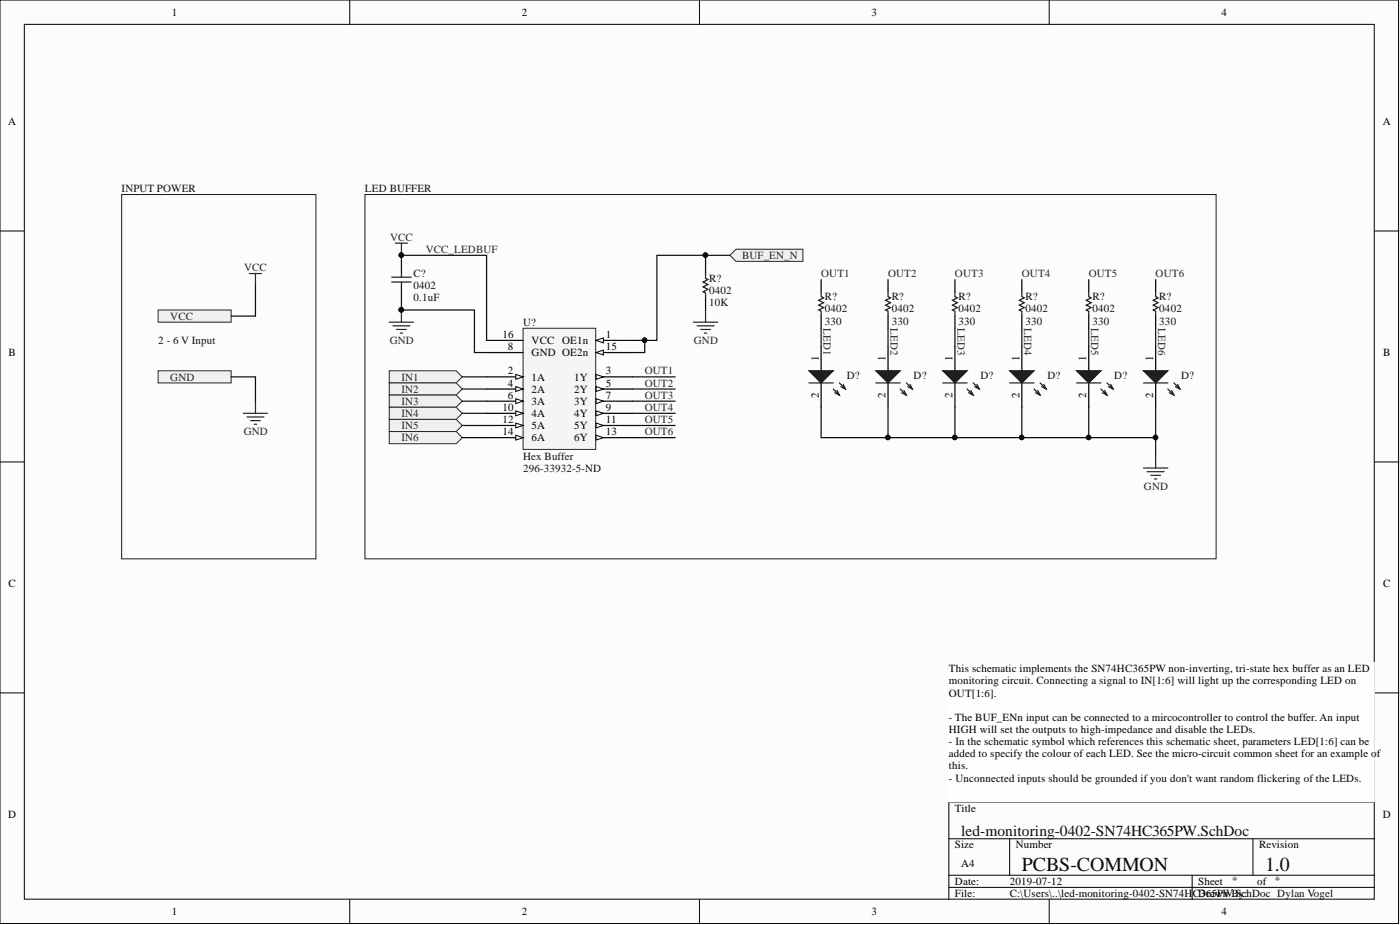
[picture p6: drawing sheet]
<svg xmlns="http://www.w3.org/2000/svg" width="292mm" height="193mm" viewBox="0 0 292 193" stroke-linecap="round" stroke-linejoin="round" font-family="sans-serif">
<g fill="#fcfcfc" stroke="#000" stroke-width=".21">
<path d="M0 0h291.8v192.7h-291.8z"/>
<path d="M5.1 5.1h281.6v182.5h-281.6z"/>
</g>
<g fill="none" stroke="#000" stroke-width=".21">
<path d="M73 0v5.1M145.9 0v5.1M218.9 0v5.1M0 48.2h5.1M286.8 48.2h5.1M0 96.4h5.1M286.8 96.4h5.1M0 144.6h5.1M286.8 144.6h5.1M198 175h88.8M210.7 175v7.6M261.4 175v7.6"/>
<path d="M286.8 167.4h-88.8v20.3M73 187.7v5M145.9 187.7v5M198 182.6h88.8M198 185.1h88.8M218.9 187.7v5M248.7 182.6v5.1"/>
</g>
<g fill="none" stroke="#262626" stroke-width=".25">
<path d="M52 57.1h2.6M53.3 57.1v2.5M82.5 50.7h2.5M83.8 50.7v2.6M81.2 67.2h5.1M82 68h3.5M82.7 68.7h2.1M83.5 69.5h.5M83.8 64.7v2.5M144.7 67.2h5M145.4 68h3.6M146.2 68.7h2"/>
<path d="M147 69.5h.5M147.2 64.7v2.5M50.8 86.2h5M51.5 87h3.6M52.3 87.7h2M53 88.5h.6M53.3 83.7v2.5M238.6 97.6h5.1M239.3 98.4h3.6M240.1 99.2h2M240.9 99.9h.5M241.1 95.1v2.5"/>
</g>
<g fill="#0e0e0e" stroke="#0e0e0e" stroke-width=".21">
<circle cx="83.7" cy="53.2" r=".47"/>
<circle cx="83.7" cy="64.6" r=".47"/>
</g>
<path d="M76.1 40.6h177.6v76h-177.6z" fill="none" stroke="#1c1c1c" stroke-width=".21"/>
<g fill="#f0f0f0" stroke="#262626" stroke-width=".21">
<path d="M33 64.7h15.2v2.5h-15.2z" fill-rule="evenodd"/>
<path d="M33 77.4h15.2v2.5h-15.2z" fill-rule="evenodd"/>
</g>
<path d="M25.4 40.6h40.5v76h-40.5z" fill="none" stroke="#1c1c1c" stroke-width=".21"/>
<path d="M198 138.2h88.7v29.1h-88.7z" fill="#fefefe" stroke="#fefefe" stroke-width=".21"/>
<path d="M83.8 54.5v2.6M83.8 59.6v2.5" fill="none" stroke="#000" stroke-width=".25"/>
<path d="M81.7 57.8h4.1M81.7 58.8h4.1M83.8 57.1v.7M83.8 58.8v.8" fill="none" stroke="#1c1c1c" stroke-width=".25"/>
<g fill="#f0f0f0" stroke="#262626" stroke-width=".21">
<path d="M81.2 77.4h14l1.2 1.2-1.2 1.3h-14z" fill-rule="evenodd"/>
<path d="M81.2 79.9h14l1.2 1.3-1.2 1.2h-14z" fill-rule="evenodd"/>
<path d="M81.2 82.4h14l1.2 1.3-1.2 1.3h-14z" fill-rule="evenodd"/>
<path d="M81.2 85h14l1.2 1.2-1.2 1.3h-14z" fill-rule="evenodd"/>
<path d="M81.2 87.5h14l1.2 1.3-1.2 1.2h-14z" fill-rule="evenodd"/>
<path d="M81.2 90h14l1.2 1.3-1.2 1.3h-14z" fill-rule="evenodd"/>
</g>
<path d="M109.1 68.5h15.2v25.3h-15.2z" fill="#f5f5f5" stroke="#262626" stroke-width=".21"/>
<path d="M124.4 71h7.6" fill="none" stroke="#000" stroke-width=".25"/>
<path d="M124.4 71l1.5-.5v1z" fill="#fcfcfc"/>
<path d="M124.4 71l1.5-.5v1z" fill="none" stroke="#000" stroke-width=".21"/>
<path d="M101.5 78.6h7.6" fill="none" stroke="#000" stroke-width=".25"/>
<path d="M107.6 78.1l1.5 .5-1.5 .5z" fill="#fcfcfc"/>
<path d="M107.6 78.1l1.5 .5-1.5 .5z" fill="none" stroke="#000" stroke-width=".21"/>
<path d="M124.4 78.6h7.6" fill="none" stroke="#000" stroke-width=".25"/>
<path d="M124.4 78.1l1.5 .5-1.5 .5z" fill="#fcfcfc"/>
<path d="M124.4 78.1l1.5 .5-1.5 .5z" fill="none" stroke="#000" stroke-width=".21"/>
<path d="M101.5 81.2h7.6" fill="none" stroke="#000" stroke-width=".25"/>
<path d="M107.6 80.6l1.5 .6-1.5 .5z" fill="#fcfcfc"/>
<path d="M107.6 80.6l1.5 .6-1.5 .5z" fill="none" stroke="#000" stroke-width=".21"/>
<path d="M124.4 81.2h7.6" fill="none" stroke="#000" stroke-width=".25"/>
<path d="M124.4 80.6l1.5 .6-1.5 .5z" fill="#fcfcfc"/>
<path d="M124.4 80.6l1.5 .6-1.5 .5z" fill="none" stroke="#000" stroke-width=".21"/>
<path d="M101.5 83.7h7.6" fill="none" stroke="#000" stroke-width=".25"/>
<path d="M107.6 83.2l1.5 .5-1.5 .5z" fill="#fcfcfc"/>
<path d="M107.6 83.2l1.5 .5-1.5 .5z" fill="none" stroke="#000" stroke-width=".21"/>
<path d="M124.4 83.7h7.6" fill="none" stroke="#000" stroke-width=".25"/>
<path d="M124.4 83.2l1.5 .5-1.5 .5z" fill="#fcfcfc"/>
<path d="M124.4 83.2l1.5 .5-1.5 .5z" fill="none" stroke="#000" stroke-width=".21"/>
<path d="M101.5 73.5h7.6M124.4 86.2h7.6" fill="none" stroke="#000" stroke-width=".25"/>
<path d="M124.4 85.7l1.5 .5-1.5 .5z" fill="#fcfcfc"/>
<path d="M124.4 85.7l1.5 .5-1.5 .5z" fill="none" stroke="#000" stroke-width=".21"/>
<path d="M101.5 86.2h7.6" fill="none" stroke="#000" stroke-width=".25"/>
<path d="M107.6 85.7l1.5 .5-1.5 .5z" fill="#fcfcfc"/>
<path d="M107.6 85.7l1.5 .5-1.5 .5z" fill="none" stroke="#000" stroke-width=".21"/>
<path d="M124.4 88.8h7.6" fill="none" stroke="#000" stroke-width=".25"/>
<path d="M124.4 88.3l1.5 .5-1.5 .5z" fill="#fcfcfc"/>
<path d="M124.4 88.3l1.5 .5-1.5 .5z" fill="none" stroke="#000" stroke-width=".21"/>
<path d="M101.5 88.8h7.6" fill="none" stroke="#000" stroke-width=".25"/>
<path d="M107.6 88.3l1.5 .5-1.5 .5z" fill="#fcfcfc"/>
<path d="M107.6 88.3l1.5 .5-1.5 .5z" fill="none" stroke="#000" stroke-width=".21"/>
<path d="M124.4 91.3h7.6" fill="none" stroke="#000" stroke-width=".25"/>
<path d="M124.4 90.8l1.5 .5-1.5 .5z" fill="#fcfcfc"/>
<path d="M124.4 90.8l1.5 .5-1.5 .5z" fill="none" stroke="#000" stroke-width=".21"/>
<path d="M101.5 91.3h7.6" fill="none" stroke="#000" stroke-width=".25"/>
<path d="M107.6 90.8l1.5 .5-1.5 .5z" fill="#fcfcfc"/>
<path d="M107.6 90.8l1.5 .5-1.5 .5z" fill="none" stroke="#000" stroke-width=".21"/>
<path d="M124.4 73.5h7.6" fill="none" stroke="#000" stroke-width=".25"/>
<path d="M124.4 73.5l1.5-.5v1.1z" fill="#fcfcfc"/>
<path d="M124.4 73.5l1.5-.5v1.1z" fill="none" stroke="#000" stroke-width=".21"/>
<path d="M147.2 54.5v2.6M101.5 71h7.6M147.2 62.1v2.6" fill="none" stroke="#000" stroke-width=".25"/>
<path d="M147.2 57.1v1l.5 .2-1 .5 1 .5-1 .6 1 .5-1 .5 .5 .2v1" fill="none" stroke="#1c1c1c" stroke-width=".25"/>
<path d="M152.3 53.3l1.3-1.3h13.9v2.5h-13.9z" fill-rule="evenodd" fill="#f0f0f0" stroke="#262626" stroke-width=".21"/>
<g fill="none" stroke="#000" stroke-width=".25">
<path d="M171.3 58.3v2.6M185.3 58.3v2.6M199.2 58.3v2.6M213.2 58.3v2.6M227.2 58.3v2.6M241.1 58.3v2.6M171.3 65.9v2.6M171.3 72.3v5.1M171.3 79.9v5.1M185.3 65.9v2.6M199.2 65.9v2.6M213.2 65.9v2.6"/>
<path d="M227.2 65.9v2.6M241.1 65.9v2.6"/>
</g>
<path d="M168.8 79.9h5.1M171.3 60.9v1l.5 .2-1 .5 1 .6-1 .5 1 .5-1 .5 .5 .2v1M175.1 79.9l1.3 1.3M185.3 60.9v1l.5 .2-1 .5 1 .6-1 .5 1 .5-1 .5 .5 .2v1M199.2 60.9v1l.5 .2-1 .5 1 .6-1 .5 1 .5-1 .5 .5 .2v1M213.2 60.9v1l.5 .2-1 .5 1 .6-1 .5 1 .5-1 .5 .5 .2v1M227.2 60.9v1l.5 .2-1 .5 1 .6-1 .5 1 .5-1 .5 .5 .2v1M241.1 60.9v1l.5 .2-1 .5 1 .6-1 .5 1 .5-1 .5 .5 .2v1M173.9 81.2l1.2 1.2M174.6 81.5l.5 .9-.9-.5M175.9 80.2l.5 1-1-.5" fill="none" stroke="#1c1c1c" stroke-width=".25"/>
<g fill="none" stroke="#0e0e0e" stroke-width=".25">
<path d="M53.3 59.6v6.3h-5.1M83.8 54.5v-1.2h17.7v17.7M147.2 53.3v1.2M152.3 53.3h-15.2v17.7h-2.6M48.2 78.6h5.1v5.1M83.8 62.1v2.6h15.2v8.8h2.5M96.4 78.6h5.1M132 71h2.5v2.5h-2.5M132 78.6h8.9M171.3 68.5v3.8M185.3 68.5v3.8M199.2 68.5v3.8"/>
<path d="M213.2 68.5v3.8M227.2 68.5v3.8M241.1 68.5v3.8M96.4 81.2h5.1M96.4 83.7h5.1M96.4 86.2h5.1M96.4 88.8h5.1M96.4 91.3h5.1M132 81.2h8.9M132 83.7h8.9M132 86.2h8.9M132 88.8h8.9"/>
<path d="M132 91.3h8.9M171.3 85v6.3h69.8v3.8M185.3 85v6.3M199.2 85v6.3M213.2 85v6.3M227.2 85v6.3M241.1 85v6.3"/>
</g>
<g fill="#0e0e0e" stroke="#0e0e0e" stroke-width=".21">
<circle cx="213.2" cy="91.3" r=".47"/>
<circle cx="199.2" cy="91.3" r=".47"/>
<circle cx="185.2" cy="91.3" r=".47"/>
<circle cx="227.1" cy="91.3" r=".47"/>
<circle cx="241.1" cy="91.3" r=".47"/>
<circle cx="83.7" cy="64.6" r=".47"/>
<circle cx="83.7" cy="53.2" r=".47"/>
<circle cx="134.5" cy="71" r=".47"/>
<circle cx="147.2" cy="53.2" r=".47"/>
</g>
<path d="M168.8 77.4h5.1l-2.6 2.5z" fill="#1c1c1c"/>
<path d="M168.8 77.4h5.1l-2.6 2.5zM182.7 79.9h5.1M189.1 79.9l1.3 1.3M187.8 81.2l1.3 1.2M188.6 81.5l.5 .9-1-.5M189.9 80.2l.5 1-1-.5" fill="none" stroke="#1c1c1c" stroke-width=".25"/>
<path d="M185.3 72.3v5.1M185.3 79.9v5.1" fill="none" stroke="#000" stroke-width=".25"/>
<path d="M182.7 77.4h5.1l-2.5 2.5z" fill="#1c1c1c"/>
<path d="M182.7 77.4h5.1l-2.5 2.5zM196.7 79.9h5.1M203 79.9l1.3 1.3M201.8 81.2l1.2 1.2M202.6 81.5l.4 .9-.9-.5M203.8 80.2l.5 1-.9-.5" fill="none" stroke="#1c1c1c" stroke-width=".25"/>
<path d="M199.2 72.3v5.1M199.2 79.9v5.1" fill="none" stroke="#000" stroke-width=".25"/>
<path d="M196.7 77.4h5.1l-2.6 2.5z" fill="#1c1c1c"/>
<path d="M196.7 77.4h5.1l-2.6 2.5zM210.7 79.9h5M217 79.9l1.3 1.3M215.7 81.2l1.3 1.2M216.5 81.5l.5 .9-1-.5M217.8 80.2l.5 1-1-.5" fill="none" stroke="#1c1c1c" stroke-width=".25"/>
<path d="M213.2 72.3v5.1M213.2 79.9v5.1" fill="none" stroke="#000" stroke-width=".25"/>
<path d="M210.7 77.4h5l-2.5 2.5z" fill="#1c1c1c"/>
<path d="M210.7 77.4h5l-2.5 2.5zM224.6 79.9h5.1M231 79.9l1.2 1.3M229.7 81.2l1.3 1.2M230.5 81.5l.5 .9-1-.5M231.8 80.2l.4 1-.9-.5" fill="none" stroke="#1c1c1c" stroke-width=".25"/>
<path d="M227.2 72.3v5.1M227.2 79.9v5.1" fill="none" stroke="#000" stroke-width=".25"/>
<path d="M224.6 77.4h5.1l-2.5 2.5z" fill="#1c1c1c"/>
<path d="M224.6 77.4h5.1l-2.5 2.5zM238.6 79.9h5.1M244.9 79.9l1.3 1.3M243.7 81.2l1.2 1.2M244.4 81.5l.5 .9-.9-.5M245.7 80.2l.5 1-1-.5" fill="none" stroke="#1c1c1c" stroke-width=".25"/>
<path d="M241.1 72.3v5.1M241.1 79.9v5.1" fill="none" stroke="#000" stroke-width=".25"/>
<path d="M238.6 77.4h5.1l-2.6 2.5z" fill="#1c1c1c"/>
<path d="M238.6 77.4h5.1l-2.6 2.5z" fill="none" stroke="#1c1c1c" stroke-width=".25"/>
<g font-size="4.1" fill="#0e0e0e">
<text x="213.2" y="181.7">PCBS-COMMON</text>
<text x="264" y="181.7">1.0</text>
</g>
<text font-size="3.2" fill="#0e0e0e" x="200.5" y="174.3">led-monitoring-0402-SN74HC365PW.SchDoc</text>
<g font-size="2.3">
<text x="35.9" y="3.3">1</text>
<text x="108.9" y="3.3">2</text>
<text x="181.8" y="3.3">3</text>
<text x="254.8" y="3.3">4</text>
<text x="1.7" y="26.1">A</text>
<text x="288.5" y="26.1">A</text>
<text x="104.8" y="70.5">16</text>
<text x="110.9" y="71.8">VCC</text>
<text x="117.3" y="71.8">OE1n</text>
<text x="126.4" y="70.5">1</text>
<text x="1.8" y="74.3">B</text>
<text x="105.9" y="73">8</text>
<text x="110.9" y="74.3">GND OE2n</text>
<text x="126.4" y="73">15</text>
<text x="170.8" y="75.3" transform="rotate(-90 170.8 75.3)">1</text>
<text x="184.8" y="75.3" transform="rotate(-90 184.8 75.3)">1</text>
<text x="198.7" y="75.3" transform="rotate(-90 198.7 75.3)">1</text>
<text x="212.7" y="75.3" transform="rotate(-90 212.7 75.3)">1</text>
<text x="226.7" y="75.3" transform="rotate(-90 226.7 75.3)">1</text>
<text x="240.6" y="75.3" transform="rotate(-90 240.6 75.3)">1</text>
<text x="288.6" y="74.3">B</text>
<text x="105.9" y="78.1">2</text>
<text x="105.9" y="80.6">4</text>
<text x="105.9" y="83.2">6</text>
<text x="110.9" y="79.4">1A</text>
<text x="110.9" y="81.9">2A</text>
<text x="119.8" y="79.4">1Y</text>
<text x="119.8" y="81.9">2Y</text>
<text x="126.4" y="78.1">3</text>
<text x="126.4" y="80.6">5</text>
<text x="126.4" y="83.2">7</text>
<text x="170.8" y="83.1" transform="rotate(-90 170.8 83.1)">2</text>
<text x="184.8" y="83.1" transform="rotate(-90 184.8 83.1)">2</text>
<text x="198.7" y="83.1" transform="rotate(-90 198.7 83.1)">2</text>
<text x="212.7" y="83.1" transform="rotate(-90 212.7 83.1)">2</text>
<text x="226.7" y="83.1" transform="rotate(-90 226.7 83.1)">2</text>
<text x="240.6" y="83.1" transform="rotate(-90 240.6 83.1)">2</text>
<text x="104.8" y="85.7">10</text>
<text x="104.8" y="88.3">12</text>
<text x="110.9" y="84.5">3A</text>
<text x="110.9" y="87">4A</text>
<text x="110.9" y="89.5">5A</text>
<text x="119.8" y="84.5">3Y</text>
<text x="119.8" y="87">4Y</text>
<text x="119.8" y="89.5">5Y</text>
<text x="126.4" y="85.7">9</text>
<text x="126.4" y="88.3">11</text>
<text x="104.8" y="90.8">14</text>
<text x="110.9" y="92.1">6A</text>
<text x="119.8" y="92.1">6Y</text>
<text x="126.4" y="90.8">13</text>
<text x="1.8" y="122.5">C</text>
<text x="288.6" y="122.5">C</text>
<text x="198" y="140.2">This schematic implements the SN74HC365PW non-inverting, tri-state hex buffer as an LED</text>
<text x="198" y="142.8">monitoring circuit. Connecting a signal to IN[1:6] will light up the corresponding LED on</text>
<text x="198" y="145.3">OUT[1:6].</text>
<text x="198" y="150.4">- The BUF_ENn input can be connected to a mircocontroller to control the buffer. An input</text>
<text x="198" y="152.9">HIGH will set the outputs to high-impedance and disable the LEDs.</text>
<text x="198" y="155.5">- In the schematic symbol which references this schematic sheet, parameters LED[1:6] can be</text>
<text x="198" y="158">added to specify the colour of each LED. See the micro-circuit common sheet for an example o</text>
<text x="198" y="160.5">t</text>
<text x="198.6" y="160.5">his.</text>
<text x="287.3" y="158">f</text>
<text x="198" y="163.1">- Unconnected inputs should be grounded if you don't want random flickering of the LEDs.</text>
<text x="1.7" y="170.7">D</text>
<text x="199.2" y="169.4">Title</text>
<text x="288.5" y="170.7">D</text>
<text x="199.2" y="177">Size</text>
<text x="211.9" y="177">Number</text>
<text x="262.7" y="177">Revision</text>
<text x="199.2" y="184.6">Date:</text>
<text x="200.5" y="180.8">A4</text>
<text x="210.7" y="184.6">2019-07-12</text>
<text x="250" y="184.6">Sheet</text>
<text x="262.3" y="184.6">of</text>
<text x="35.9" y="191">1</text>
<text x="108.9" y="191">2</text>
<text x="181.8" y="191">3</text>
<text x="199.2" y="187.2">File:</text>
<text x="210.7" y="187.2">C:\Users\..\led-monitoring-0402-SN74H</text>
<text x="248.9" y="187.2">C365PWBy:</text>
<text x="250" y="187.2">Drawn .SchDoc Dylan Vogel</text>
<text x="254.8" y="191">4</text>
</g>
<g font-size="2.3" fill="#0e0e0e">
<text x="25.4" y="40.1">INPUT POWER</text>
<text x="76.1" y="40.1">LED BUFFER</text>
<text x="86.3" y="57.8">C?</text>
<text x="148" y="58.8">R?</text>
<text x="86.3" y="62.9">0.1uF</text>
<text x="86.3" y="60.4">0402</text>
<text x="148" y="63.9">10K</text>
<text x="148" y="61.4">0402</text>
<text x="172.1" y="62.6">R?</text>
<text x="172.1" y="65.2">0402</text>
<text x="186" y="62.6">R?</text>
<text x="186" y="65.2">0402</text>
<text x="200" y="62.6">R?</text>
<text x="200" y="65.2">0402</text>
<text x="214" y="62.6">R?</text>
<text x="214" y="65.2">0402</text>
<text x="227.9" y="62.6">R?</text>
<text x="227.9" y="65.2">0402</text>
<text x="241.9" y="62.6">R?</text>
<text x="241.9" y="65.2">0402</text>
<text x="33" y="71.8">2 - 6 V Input</text>
<text x="109.1" y="68">U?</text>
<text x="172.1" y="67.7">330</text>
<text x="186" y="67.7">330</text>
<text x="200" y="67.7">330</text>
<text x="214" y="67.7">330</text>
<text x="227.9" y="67.7">330</text>
<text x="241.9" y="67.7">330</text>
<text x="176.7" y="79.1">D?</text>
<text x="190.6" y="79.1">D?</text>
<text x="204.6" y="79.1">D?</text>
<text x="218.5" y="79.1">D?</text>
<text x="232.5" y="79.1">D?</text>
<text x="246.4" y="79.1">D?</text>
<text x="109.1" y="95.9">Hex Buffer</text>
<text x="109.1" y="98.4">296-33932-5-ND</text>
<text x="257.1" y="184.4">*</text>
<text x="266" y="184.4">*</text>
</g>
<g font-size="2.3" fill="#262626">
<text x="81.4" y="50.2">VCC</text>
<text x="88.8" y="52.8">VCC_LEDBUF</text>
<text x="50.9" y="56.6">VCC</text>
<text x="154.8" y="54">BUF_EN_N</text>
<text x="171.3" y="57.8">OUT1</text>
<text x="185.3" y="57.8">OUT2</text>
<text x="199.2" y="57.8">OUT3</text>
<text x="213.2" y="57.8">OUT4</text>
<text x="227.2" y="57.8">OUT5</text>
<text x="241.1" y="57.8">OUT6</text>
<text x="35.5" y="66.7">VCC</text>
<text x="81.3" y="71.8">GND</text>
<text x="144.8" y="71.8">GND</text>
<text x="171.8" y="68.5" transform="rotate(90 171.8 68.5)">LED1</text>
<text x="185.8" y="68.5" transform="rotate(90 185.8 68.5)">LED2</text>
<text x="199.7" y="68.5" transform="rotate(90 199.7 68.5)">LED3</text>
<text x="213.7" y="68.5" transform="rotate(90 213.7 68.5)">LED4</text>
<text x="227.7" y="68.5" transform="rotate(90 227.7 68.5)">LED5</text>
<text x="241.6" y="68.5" transform="rotate(90 241.6 68.5)">LED6</text>
<text x="35.5" y="79.4">GND</text>
<text x="83.8" y="79.4">IN1</text>
<text x="83.8" y="81.9">IN2</text>
<text x="134.5" y="78.1">OUT1</text>
<text x="134.5" y="80.6">OUT2</text>
<text x="134.5" y="83.2">OUT3</text>
<text x="83.8" y="84.5">IN3</text>
<text x="83.8" y="87">IN4</text>
<text x="83.8" y="89.5">IN5</text>
<text x="134.5" y="85.7">OUT4</text>
<text x="134.5" y="88.3">OUT5</text>
<text x="50.8" y="90.8">GND</text>
<text x="83.8" y="92.1">IN6</text>
<text x="134.5" y="90.8">OUT6</text>
<text x="238.7" y="102.2">GND</text>
</g>
</svg>
